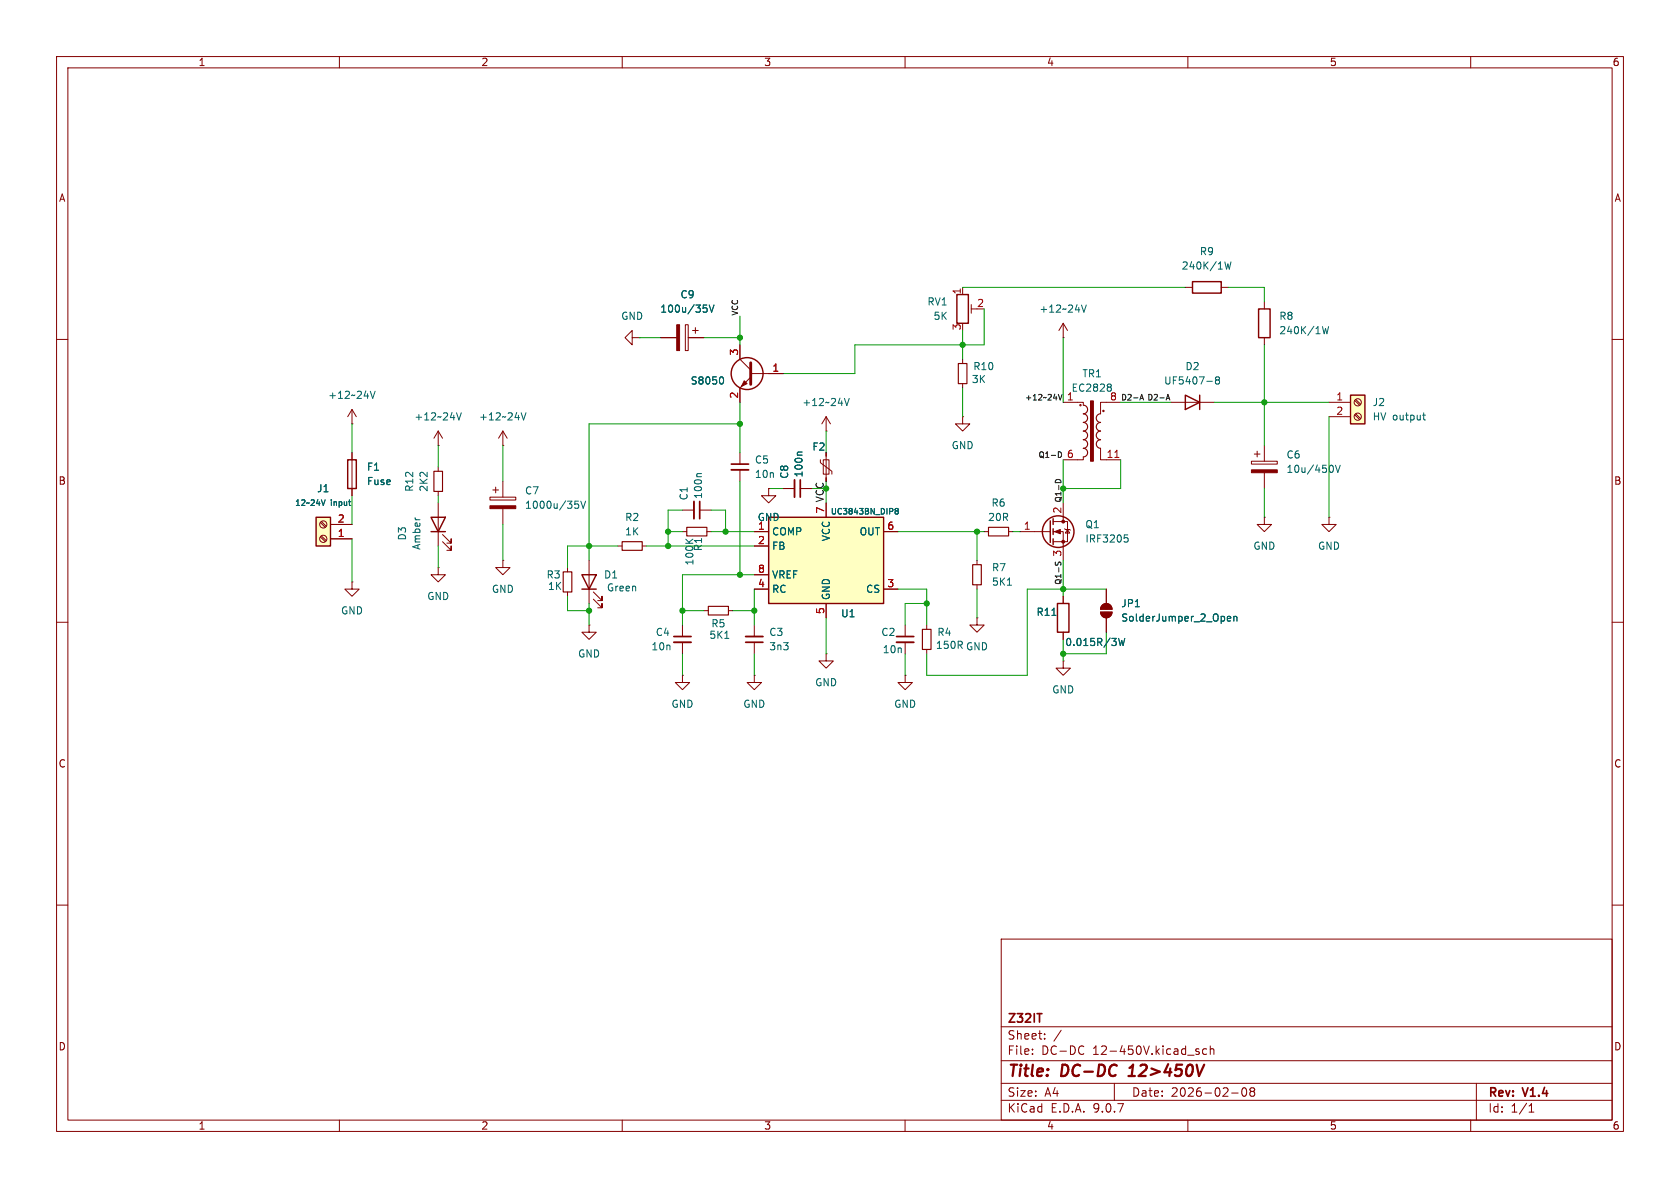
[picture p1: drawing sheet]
<svg xmlns="http://www.w3.org/2000/svg" width="297mm" height="210mm" viewBox="0 0 297 210" stroke-linecap="round" stroke-linejoin="round" font-family="sans-serif">
<g fill="none" stroke="#840000" stroke-width=".18">
<path d="M10 10h277v190h-277zM12 12h273v186h-273zM60 10v2M110 10v2M160 10v2M210 10v2M260 10v2M170.2 50.8v1.3M171.7 53.8v1.6M171.7 54.6h1M188 59.7h.1M188 57.2l-.8 1.2"/>
<path d="M188 57.2l.7 1.2M188 57.2v2.5M10 60h2M130.8 61v2.5l1.9 1.9M132.7 66.7l-1.9 1.9v2.5M132.7 66h5.7M170.2 73.7v1.2h1.2l-1.2 1.3-1.3-1.3h1.3M170.2 73.7h.1M170.2 63.5v.8M170.2 67.8v.8M222.2 79.8v1M223.5 78.7v2.8"/>
<path d="M285 60h2M109.2 96.5h.8M113.5 96.5h.8M120.6 90.2h2.1M123.7 90.2h2M130.8 80v2M130.8 83.1v2M221.2 81.5h4.6v.5h-4.6zM221.7 80.3h1.1M223.5 91.4v1.3h1.3l-1.3 1.3-1.3-1.3h1.3M223.5 91.4h.1M223.5 83.6v2.8"/>
<path d="M234.9 91.4v1.3h1.3l-1.3 1.3-1.2-1.3h1.2M234.9 91.4h.1M10 110h2M133.3 119.4v1.3h1.3l-1.3 1.2-1.2-1.2h1.2M133.3 119.4h.1M160 119.4v1.3h1.3l-1.3 1.2-1.3-1.2h1.3M160 119.4h.1M160 110.5v2M160 113.5v2.1M285 110h2M10 160h2M177 166h108v32h-108z"/>
<path d="M285 160h2M60 198v2M110 198v2M160 198v2M177 194.5h108M177 191.5h108M177 187.5h108M177 181.5h108M182.5 186.3v.1M182.5 185.5v.1M184.7 183.6v.1M184.7 182.8v.1"/>
<path d="M187.6 182.1l-1.3 2M191.3 184.9l.3 .1M191.6 186.3l-.3 .1M197 191.5v3M210 198v2M211.6 185.9l.4 .1v.2l-.2 .2h-.3M211.6 185.4l.4 .1M213.3 185.5l-.4-.1-.3 .3v.4l.1 .2h.6M214 185.5l.2-.1 .3 .1 .1 .9M214 184.9v1.5M217.7 193.2h1.2M219.7 192.4l.2-.1a.81 .81 0 0 1 .6 .6 .81 .81 0 0 1-.3 .8l-.2 .1a.81 .81 0 0 1-.3-1.4z"/>
<path d="M221.2 192.9l-.2-.2 .2-.4 .5 .1 .1 .2-.3 .3M221.2 192.9l-.2 .3v.5l.2 .1 .5-.1 .1-.2-.1-.4-.2-.2M221.2 192.9h.3M260 198v2M261 191.5v6.5M270.3 196.6h.9M270.3 195.5l.4-.4v1.5"/>
</g>
<path d="M199.5 190.2h1.1M200.1 188.5l-.4 .3" fill="none" stroke="#840000" stroke-width=".4"/>
<path d="M123.7 88.6v3.1M129.3 82h3M158.5 112.5h3M183.3 179.2h.9" fill="none" stroke="#840000" stroke-width=".3"/>
<path d="M122.7 88.6v3.1M129.3 83.1h3M158.5 113.5h3" fill="none" stroke="#840000" stroke-width=".33"/>
<path d="M191.2 53.9l.4 1.3 .4-1.3M127.6 66.6a.79 .79 0 0 1 0 1.3M124 83.7h-.6l-.2 .2M235.4 82.2a.79 .79 0 0 1 0 1.3M236.1 82.2l.4 1.3 .4-1.3" fill="none" stroke="#006464" stroke-width=".18"/>
<path d="M169.4 64.3h1.5v3.5h-1.5zM110 95.8h3.5v1.5h-3.5z" fill="none" stroke="#840000" stroke-width=".2"/>
<path d="M132.7 64.1v3.8" fill="none" stroke="#840000" stroke-width=".51"/>
<g fill="none" stroke="#840000" stroke-width=".25">
<path d="M169.2 52.1h2v5.1h-2z"/>
<circle cx="132.1" cy="66" r="2.82"/>
</g>
<g fill="#840000" stroke="#840000" stroke-width=".18">
<path d="M131.6 67.3l.5 .5-1 .5z"/>
<path d="M221.2 83.1h4.6v.5h-4.6z"/>
</g>
<path d="M238.8 69.9h2.5v5h-2.5z" fill="#ffffc2"/>
<path d="M210.8 49.8h5.1v2h-5.1zM222.5 54.6h2v5.1h-2zM209.5 69.9l2.6 1.2-2.6 1.3zM212.1 69.9v2.5M238.8 69.9h2.5v5h-2.5zM61.5 81.3h1.5v5.1h-1.5zM76.2 91.4h2.5l-1.2 2.6zM76.2 94h2.5M102.9 101.6h2.5l-1.3 2.5zM102.9 104.1h2.5" fill="none" stroke="#840000" stroke-width=".25"/>
<g fill="none" stroke="#840000" stroke-width=".18">
<path d="M111.8 59.7v-1.3l-1.3 1.3 1.3 1.3v-1.3h1.2M113 59.7h.1M116.8 59.7h2.8M121.2 57.4h.5v4.6h-.5zM121.7 59.7h2.8M122.4 58.4h1M122.9 57.9v1M209.5 50.8h1.3M215.9 50.8h1.3M223.5 53.3v1.3M223.5 59.7v1.3M62.2 74.9h.1"/>
<path d="M62.2 72.4v2.5M62.2 72.4l-.7 1.3M62.2 72.4l.8 1.3M77.5 78.7h.1M77.5 76.2l-.8 1.3M77.5 76.2l.7 1.3M77.5 76.2v2.5M88.9 78.7h.1M88.9 76.2l-.8 1.3M88.9 76.2l.8 1.3M88.9 76.2v2.5M146 76.2h.1"/>
<path d="M146 73.7l-.7 1.2M146 73.7l.8 1.2M146 73.7v2.5M188 71.1h3.5v.5M194.6 79.2v2.1h3.5M198.1 71.1h-3.5v2.1M207 71.1h7.6M234.9 71.1h3.9M234.9 73.7h3.9M239.5 70.8l.9 .8M239.5 73.3l.9 .9M239.7 70.6l.8 .9"/>
<path d="M239.7 73.2l.8 .8M62.2 80v7.6M77.5 82.6v.7M77.5 86.9v.7M77.5 88.9v7.6M78.2 95.8l1.6 1.5v-.8v.8h-.8M78.2 94.5l1.6 1.5v-.7v.7h-.8M86.6 87.9h4.6v.5h-4.6zM87.1 86.6h1M87.6 86.1v1M88.9 99.1v1.2h1.3l-1.3 1.3-1.3-1.3h1.3M88.9 99.1h.1"/>
<path d="M88.9 85.1v2.8M88.9 89.9v2.8M104.1 99.1v7.6M120.6 94h.8M125 94h.7M135.9 86.4v1.2h1.3l-1.3 1.3-1.3-1.3h1.3M135.9 86.4h.1M138.4 86.4h2.1M141.5 86.4h2M145 81.3v.5l2.1 1.5v.5M145.5 81.3h1.1v2.5h-1.1zM146 80v5.1"/>
<path d="M191.5 80.8v.5h-3.5M62.2 102.9v1.2h1.3l-1.3 1.3-1.2-1.3h1.2M62.2 102.9h.1M77.5 100.3v1.3h1.2l-1.2 1.3-1.3-1.3h1.3M77.5 100.3h.1M100.3 100.3v.8M100.3 104.6v.8M104.1 110.5v1.3h1.3l-1.3 1.2-1.2-1.2h1.2M104.1 110.5h.1M104.9 105.9l1.5 1.5v-.7v.7h-.7M104.9 104.6l1.5 1.6v-.8v.8h-.7M120.6 119.4v1.3h1.3l-1.3 1.2-1.2-1.2h1.2"/>
<path d="M120.6 119.4h.1M120.6 110.5v2M120.6 113.5v2.1M124.5 108h.7M128.8 108h.7M133.3 110.5v2M133.3 113.5v2.1M146 115.6v1.2h1.3l-1.3 1.3-1.2-1.3h1.2M146 115.6h.1"/>
<circle cx="191" cy="71.6" r=".13"/>
<circle cx="195.1" cy="72.6" r=".13"/>
<circle cx="240" cy="71.1" r=".63"/>
<circle cx="240" cy="73.7" r=".63"/>
</g>
<g fill="none" stroke="#006464" stroke-width=".18">
<path d="M124.4 53.9h.6M124.8 54.4l.2 .2v.3l-.2 .3M125.4 53.9l.4 1.3 .4-1.3M216.5 46.3l.3 1.3 .3-.9 .2 .9 .3-1.3M233.8 57.7l.3 1.3 .2-.9 .3 .9 .3-1.3M65.5 69.2l.4 1.2 .4-1.2M80.7 73l.4 1.2 .5-1.2M92.1 73l.5 1.2 .4-1.2M141.8 79.9h-.7l-.1 .2M149.3 70.4l.4 1.3 .4-1.3M196.2 67.9l.3 .2-.3 .3 .3 .3-.1 .3M213.4 67.4h.9"/>
<path d="M215.1 67.2l-.2-.3 .2-.3h.3l.2 .3-.2 .3M215.1 67.2l-.2 .2v.4l.2 .1 .4-.1 .1-.2v-.2l-.2-.2M215.1 67.2h.3M251.5 73.4h.5M251.7 73v1.1l.3 .1M101.7 88.6h.6M101.8 89.1h.3l.2 .2-.1 .5-.4 .1M102.7 88.6l.4 1.3 .4-1.3M121.2 95.3l.8 .7M122.5 95.3l-.7 .6M128.1 112.8h.8"/>
</g>
<path d="M141.5 84.8v3.1M119.1 112.5h3.1M131.8 113.5h3.1" fill="none" stroke="#840000" stroke-width=".3"/>
<path d="M140.5 84.8v3.1M119.1 113.5h3.1M131.8 112.5h3.1" fill="none" stroke="#840000" stroke-width=".33"/>
<g fill="#840000" stroke="#840000" stroke-width=".18">
<path d="M119.6 57.4h.5v4.6h-.5z"/>
<path d="M192.8 70.9h.5v10.6h-.5z"/>
<path d="M86.6 89.4h4.6v.5h-4.6z"/>
</g>
<path d="M191.5 71.6a.76 .76 0 0 1 .8 .8 .76 .76 0 0 1-.8 .8 .76 .76 0 0 1 .8 .7 .76 .76 0 0 1-.8 .8M191.5 74.7a.76 .76 0 0 1 .8 .7 .76 .76 0 0 1-.8 .8 .76 .76 0 0 1 .8 .8 .76 .76 0 0 1-.8 .7M191.5 77.7a.77 .77 0 0 1 .8 .8 .77 .77 0 0 1-.8 .8 .76 .76 0 0 1 .8 .7 .76 .76 0 0 1-.8 .8M194.6 73.1a.77 .77 0 0 0-.8 .8 .77 .77 0 0 0 .8 .8 .76 .76 0 0 0-.8 .7 .76 .76 0 0 0 .8 .8 .76 .76 0 0 0-.8 .8 .76 .76 0 0 0 .8 .7 .76 .76 0 0 0-.8 .8 .76 .76 0 0 0 .8 .7M76.7 83.3h1.5v3.6h-1.5zM121.4 93.2h3.6v1.5h-3.6zM99.6 101.1h1.5v3.5h-1.5zM125.2 107.2h3.6v1.5h-3.6z" fill="none" stroke="#840000" stroke-width=".2"/>
<path d="M197.1 80.9h.7" fill="none" stroke="#a90000" stroke-width=".18"/>
<path d="M55.9 91.4h2.5v5.1h-2.5z" fill="#ffffc2"/>
<g fill="none" stroke="#840000" stroke-width=".25">
<path d="M55.9 91.4h2.5v5.1h-2.5zM185.7 92.1v3.8M186.2 91.7v1M186.2 93.5v1M186.2 95.3v1"/>
<circle cx="187.1" cy="94" r="2.79"/>
</g>
<g fill="none" stroke="#840000" stroke-width=".18">
<path d="M56.6 94.9l.9 .9M56.6 92.4l.9 .8M56.8 94.7l.9 .9M56.8 92.2l.9 .8M58.4 95.3h3.8M58.4 92.7h3.8M180.3 94h5.4M186.2 92.2h2.5v3.6h-2.5M186.2 94h1.8v5.1M188 88.9v3.3M188.2 93.5l.1 .1h.8l.1 .1M188.7 93.6l.4 .6h-.8z"/>
<path d="M163.8 110.5v.8M163.8 114.8v.8M172.7 109.2v1.3h1.3l-1.3 1.3-1.3-1.3h1.3M172.7 109.2h.1"/>
<circle cx="57.1" cy="92.7" r=".63"/>
<circle cx="57.1" cy="95.2" r=".63"/>
</g>
<path d="M57.5 88.4l-.4 1M61.6 88.7h.4M61.9 89.4h.1M198.8 94.6h.6M198.9 95h.3l.2 .3-.1 .5h-.4" fill="none" stroke="#006464" stroke-width=".18"/>
<g fill="#840000" stroke="#840000" stroke-width=".18">
<path d="M186.4 94l1.1-.4v.8z"/>
<circle cx="188" cy="92.2" r=".25"/>
<circle cx="188" cy="95.8" r=".25"/>
</g>
<path d="M163.1 111.3h1.5v3.5h-1.5z" fill="none" stroke="#840000" stroke-width=".2"/>
<path d="M135.9 91.4h20.3v15.3h-20.3z" fill="#ffffc2"/>
<path d="M135.9 91.4h20.3v15.3h-20.3zM186.9 106.7h2.1v5.1h-2.1z" fill="none" stroke="#840000" stroke-width=".25"/>
<g fill="none" stroke="#840000" stroke-width=".18">
<path d="M116.8 59.7h2.8M121.7 59.7h2.8M130.8 61v2.5M130.8 68.6v2.5M135.9 66h2.5M58.4 95.3h3.8M58.4 92.7h3.8M62.2 80v1.3M62.2 86.4v1.2M133.3 94h2.6M133.3 96.5h2.6M135.9 86.4h.1"/>
<path d="M138.4 86.4h2.1M141.5 86.4h2M146 80v.6M146 84.5v.6M146 88.9v2.5M156.2 94h2.5M172.7 99.1v.7M174 94h.8M178.3 94h.8M133.3 101.6h2.6M133.3 104.1h2.6M146 106.7v2.5"/>
<path d="M156.2 104.1h2.5M172.7 103.4v.7M188 116.8v1.3h1.2l-1.2 1.3-1.3-1.3h1.3M188 116.8h.1M188 105.4v1.3M188 111.8v1.2M194.6 108.2h2a1.02 1.02 0 0 1-1 1 1.02 1.02 0 0 1-1-1zM194.9 107a1.02 1.02 0 0 1 1.1-.2 1.02 1.02 0 0 1 .6 .9h-2zM195.6 104.1v2.6M195.6 109.2v2.6"/>
</g>
<g fill="none" stroke="#006464" stroke-width=".18">
<path d="M124.4 53.9h.6M124.8 54.4l.2 .2v.3l-.2 .3M125.4 53.9l.4 1.3 .4-1.3M127.6 66.6a.79 .79 0 0 1 0 1.3M141.8 79.9h-.7l-.1 .2M57.5 88.4l-.4 1M61.6 88.7h.4M61.9 89.4h.1M158.4 90.3l-.2-.2 .2-.2 .4 .2-.2 .2M158.4 90.3l-.2 .2 .2 .4 .4-.2-.2-.4M158.4 90.3h.2M178.1 103.4h.7"/>
<path d="M186 108.8h.7M197.8 112.8l.3 1.3 .2-.9 .2 .9 .3-1.3M217 109.4l.6-.1-.1-.3h-.3l-.2 .1v.6h.5M218.1 109.1l.2-.1h.3l.1 .8M218.1 109v.8"/>
</g>
<path d="M172 99.8h1.5v3.6h-1.5zM174.8 93.2h3.5v1.5h-3.5z" fill="none" stroke="#840000" stroke-width=".2"/>
<g fill="#840000" stroke="#840000" stroke-width=".18">
<path d="M194.9 107a1.02 1.02 0 0 1 1.1-.2 1.02 1.02 0 0 1 .6 .9h-2z"/>
<path d="M194.6 108.2h2a1.02 1.02 0 0 1-1 1 1.02 1.02 0 0 1-1-1z"/>
</g>
<path d="M187.1 79.9a.51 .51 0 0 1 .6 .5 .51 .51 0 0 1-.6 .5M187.1 69.7l.3 1 .4-1M201.5 70.7l.3-1 .4 1M201.6 70.4h.5M206.1 70.7l.4-1 .3 1M206.2 70.4h.5M186.6 85.3a.51 .51 0 0 1 .5-.6 .51 .51 0 0 1 .5 .6M186.6 99.4v.5M186.9 99.9l.2-.5h.3l.2 .1-.1 .4" fill="none" stroke="#0f0f0f" stroke-width=".18"/>
<g fill="none" stroke="#009600" stroke-width=".18">
<path d="M113 59.7h3.8M124.5 59.7h6.3M130.8 55.9v5.1M170.2 58.4v5.1M170.2 50.8h39.3M174 54.6v6.4h-22.9v5h-12.7M188 59.7v11.4M217.2 50.8h6.3v2.5M62.2 74.9v5.1M77.5 78.7v3.9M88.9 78.7v6.4M130.8 74.9h-26.7v24.2"/>
<path d="M130.8 71.1v8.9M146 76.2v3.8M170.2 68.6v5.1M198.1 71.1h8.9M214.6 71.1h20.3M223.5 61v17.7M234.9 73.7v17.7M62.2 87.6v5.1M62.2 95.3v7.6M77.5 87.6v1.3M77.5 96.5v3.8M88.9 92.7v6.4"/>
<path d="M109.2 96.5h-8.9v3.8M114.3 96.5h19M118.1 94h2.5M120.6 90.2h-2.5v6.3M125.7 94h7.6M125.7 90.2h2.6v3.8M130.8 85.1v16.5M135.9 86.4h2.5M143.5 86.4h2.5M158.7 94h15.3M172.7 94v5.1M179.1 94h1.2"/>
<path d="M188 81.3v7.6M188 99.1v6.3M198.1 81.3v5.1h-10.1M223.5 86.4v5M100.3 105.4v2.6h3.8M104.1 106.7v3.8M120.6 108h3.9M120.6 115.6v3.8M129.5 108h3.8M133.3 101.6h-12.7v8.9M133.3 104.1v6.4M133.3 115.6v3.8"/>
<path d="M146 109.2v6.4M158.7 104.1h5.1v6.4M160 115.6v3.8M163.8 106.7h-3.8v3.8M172.7 104.1v5.1M188 113v3.8M195.6 104.1h-14v15.3h-17.8v-3.8M195.6 111.8v3.8h-7.6"/>
</g>
<g fill="#009600" stroke="#009600" stroke-width=".18">
<circle cx="130.8" cy="74.9" r=".46"/>
<circle cx="128.3" cy="94" r=".46"/>
<circle cx="130.8" cy="59.7" r=".46"/>
<circle cx="118.1" cy="96.5" r=".46"/>
<circle cx="120.6" cy="108" r=".46"/>
<circle cx="118.1" cy="94" r=".46"/>
<circle cx="104.1" cy="108" r=".46"/>
<circle cx="170.2" cy="61" r=".46"/>
<circle cx="223.5" cy="71.1" r=".46"/>
<circle cx="104.1" cy="96.5" r=".46"/>
<circle cx="188" cy="104.1" r=".46"/>
<circle cx="188" cy="86.4" r=".46"/>
<circle cx="188" cy="115.6" r=".46"/>
<circle cx="163.8" cy="106.7" r=".46"/>
<circle cx="172.7" cy="94" r=".46"/>
<circle cx="130.8" cy="101.6" r=".46"/>
<circle cx="133.3" cy="108" r=".46"/>
<circle cx="146" cy="86.4" r=".46"/>
</g>
<g font-size="2.8" fill="#840000">
<text x="178" y="190.9">Title:</text>
<text x="187.7" y="190.9">DC-DC</text>
<text x="200.5" y="190.9">12&gt;450V</text>
</g>
<g font-size="2.1" fill="#840000">
<text x="178" y="184">Sheet:</text>
<text x="178" y="181.2">Z32IT</text>
<text x="178" y="186.7">File:</text>
<text x="184.1" y="186.7">DC-DC</text>
<text x="193.2" y="186.7">12-450V.kicad_sch</text>
<text x="178" y="196.9">KiCad</text>
<text x="178" y="194.1">Size:</text>
<text x="184.7" y="194.1">A4</text>
<text x="185.7" y="196.9">E.D.A.</text>
<text x="193.3" y="196.9">9.0.7</text>
<text x="200" y="194.1">Date:</text>
<text x="207" y="194.1">2026-02-08</text>
<text x="263" y="194.3">Rev:</text>
<text x="263" y="196.9">Id:</text>
<text x="267.1" y="196.9">1/1</text>
<text x="269.4" y="194.3">V1.4</text>
</g>
<g font-size="1.8" fill="#840000">
<text x="35" y="11.9">1</text>
<text x="85" y="11.9">2</text>
<text x="135" y="11.9">3</text>
<text x="185" y="11.9">4</text>
<text x="235" y="11.9">5</text>
<text x="285" y="11.9">6</text>
<text x="10.3" y="35.9">A</text>
<text x="285.3" y="35.9">A</text>
<text x="10.3" y="85.9">B</text>
<text x="285.3" y="85.9">B</text>
<text x="10.3" y="135.9">C</text>
<text x="285.3" y="135.9">C</text>
<text x="10.3" y="185.9">D</text>
<text x="285.3" y="185.9">D</text>
<text x="35" y="199.9">1</text>
<text x="85" y="199.9">2</text>
<text x="135" y="199.9">3</text>
<text x="185" y="199.9">4</text>
<text x="235" y="199.9">5</text>
<text x="285" y="199.9">6</text>
</g>
<g font-size="1.8" fill="#006464">
<text x="208.8" y="47.9">240K/1W</text>
<text x="212" y="45.3">R9</text>
<text x="120.2" y="52.9">C9</text>
<text x="109.7" y="56.7">GND</text>
<text x="116.6" y="55.5">100u/35V</text>
<text x="163.9" y="54.2">RV1</text>
<text x="164.9" y="56.7">5K</text>
<text x="183.7" y="55.5">+12~24V</text>
<text x="226.1" y="56.7">R8</text>
<text x="226.1" y="59.3">240K/1W</text>
<text x="172" y="65.6">R10</text>
<text x="209.5" y="65.6">D2</text>
<text x="57.9" y="70.7">+12~24V</text>
<text x="122" y="68.2">S8050</text>
<text x="141.7" y="72">+12~24V</text>
<text x="171.7" y="67.9">3K</text>
<text x="189.3" y="69.4">EC2828</text>
<text x="191.3" y="66.9">TR1</text>
<text x="196.1" y="70.9">8</text>
<text x="205.7" y="68.2">UF5407-8</text>
<text x="242.6" y="72">J2</text>
<text x="73.2" y="74.5">+12~24V</text>
<text x="84.6" y="74.5">+12~24V</text>
<text x="242.6" y="74.5">HV output</text>
<text x="64.8" y="83.4">F1</text>
<text x="133.4" y="82.1">C5</text>
<text x="143.5" y="79.9">F2</text>
<text x="168.1" y="79.6">GND</text>
<text x="227.3" y="81.3">C6</text>
<text x="227.3" y="83.8">10u/450V</text>
<text x="56" y="87.2">J1</text>
<text x="64.8" y="86">Fuse</text>
<text x="73.3" y="87" transform="rotate(-90 73.3 87)">R12</text>
<text x="75.8" y="87" transform="rotate(-90 75.8 87)">2K2</text>
<text x="92.7" y="87.6">C7</text>
<text x="121.8" y="88.5" transform="rotate(-90 121.8 88.5)">C1</text>
<text x="124.3" y="88.3" transform="rotate(-90 124.3 88.3)">100n</text>
<text x="133.4" y="84.7">10n</text>
<text x="139.5" y="84.7" transform="rotate(-90 139.5 84.7)">C8</text>
<text x="142.1" y="84.5" transform="rotate(-90 142.1 84.5)">100n</text>
<text x="175.2" y="89.8">R6</text>
<text x="72" y="95.6" transform="rotate(-90 72 95.6)">D3</text>
<text x="92.7" y="90.1">1000u/35V</text>
<text x="110.4" y="92.3">R2</text>
<text x="110.4" y="94.8">1K</text>
<text x="133.9" y="92.3">GND</text>
<text x="136.4" y="94.8">COMP</text>
<text x="146.9" y="95.8" transform="rotate(-90 146.9 95.8)">VCC</text>
<text x="151.9" y="94.8">OUT</text>
<text x="174.6" y="92.3">20R</text>
<text x="191.8" y="93.6">Q1</text>
<text x="74.5" y="97.3" transform="rotate(-90 74.5 97.3)">Amber</text>
<text x="122.8" y="100.1" transform="rotate(-90 122.8 100.1)">100K</text>
<text x="124.3" y="97.5" transform="rotate(-90 124.3 97.5)">R1</text>
<text x="136.4" y="97.4">FB</text>
<text x="175.3" y="101.2">R7</text>
<text x="191.8" y="96.1">IRF3205</text>
<text x="221.5" y="97.4">GND</text>
<text x="232.9" y="97.4">GND</text>
<text x="75.4" y="106.3">GND</text>
<text x="86.9" y="105">GND</text>
<text x="96.5" y="102.5">R3</text>
<text x="96.8" y="104.5">1K</text>
<text x="106.7" y="102.5">D1</text>
<text x="107.2" y="104.7">Green</text>
<text x="136.4" y="102.5">VREF</text>
<text x="136.4" y="105">RC</text>
<text x="146.9" y="106.2" transform="rotate(-90 146.9 106.2)">GND</text>
<text x="153" y="105">CS</text>
<text x="175.3" y="103.7">5K1</text>
<text x="198.1" y="107.5">JP1</text>
<text x="60.2" y="108.8">GND</text>
<text x="115.8" y="112.6">C4</text>
<text x="125.3" y="113.1">5K1</text>
<text x="125.7" y="111.1">R5</text>
<text x="135.9" y="112.6">C3</text>
<text x="148.6" y="109.3">U1</text>
<text x="155.7" y="112.6">C2</text>
<text x="165.6" y="112.6">R4</text>
<text x="183.1" y="109.1">R11</text>
<text x="198.1" y="110.1">SolderJumper_2_Open</text>
<text x="102.1" y="116.4">GND</text>
<text x="115.1" y="115.2">10n</text>
<text x="135.9" y="115.2">3n3</text>
<text x="156" y="115.7">10n</text>
<text x="165.4" y="114.9">150R GND</text>
<text x="188.2" y="114.4">0.015R/3W</text>
<text x="118.6" y="125.3">GND</text>
<text x="131.3" y="125.3">GND</text>
<text x="144" y="121.5">GND</text>
<text x="158" y="125.3">GND</text>
<text x="185.9" y="122.8">GND</text>
</g>
<g font-size="1.8" fill="#a90000">
<text x="169.9" y="52.1" transform="rotate(-90 169.9 52.1)">1</text>
<text x="169.9" y="58.5" transform="rotate(-90 169.9 58.5)">3</text>
<text x="172.6" y="54.4">2</text>
<text x="130.6" y="62.9" transform="rotate(-90 130.6 62.9)">3</text>
<text x="136.5" y="65.8">1</text>
<text x="130.6" y="70.6" transform="rotate(-90 130.6 70.6)">2</text>
<text x="188.5" y="70.9">1</text>
<text x="236.1" y="70.9">1</text>
<text x="236.1" y="73.4">2</text>
<text x="188.5" y="81">6</text>
<text x="195.5" y="81">11</text>
<text x="59.6" y="95">1</text>
<text x="59.6" y="92.5">2</text>
<text x="133.9" y="93.7">1</text>
<text x="145.8" y="90.9" transform="rotate(-90 145.8 90.9)">7</text>
<text x="156.8" y="93.7">6</text>
<text x="180.9" y="93.7">1</text>
<text x="187.7" y="90.9" transform="rotate(-90 187.7 90.9)">2</text>
<text x="133.9" y="96.3">2</text>
<text x="133.9" y="101.3">8</text>
<text x="187.7" y="98.5" transform="rotate(-90 187.7 98.5)">3</text>
<text x="133.9" y="103.9">4</text>
<text x="156.8" y="103.9">3</text>
<text x="145.8" y="108.7" transform="rotate(-90 145.8 108.7)">5</text>
</g>
<text font-size="1.8" fill="#009600" x="145.8" y="90.9" transform="rotate(-90 145.8 90.9)">7 VCC</text>
<g font-size="1.4" fill="#0f0f0f">
<text x="130.5" y="55.9" transform="rotate(-90 130.5 55.9)">VCC</text>
<text x="181.1" y="70.8">+12~24V</text>
<text x="198.1" y="70.8">D2-A</text>
<text x="202.7" y="70.8">D2-A</text>
<text x="183.5" y="81">Q1-D</text>
<text x="187.7" y="88.9" transform="rotate(-90 187.7 88.9)">Q1-D</text>
<text x="187.7" y="103.5" transform="rotate(-90 187.7 103.5)">Q1-S</text>
</g>
<g font-size="1.4" fill="#006464">
<text x="52.1" y="89.6">12~24V</text>
<text x="58.5" y="89.6">input</text>
<text x="146.8" y="91.2">UC3843BN_DIP8</text>
</g>
</svg>
